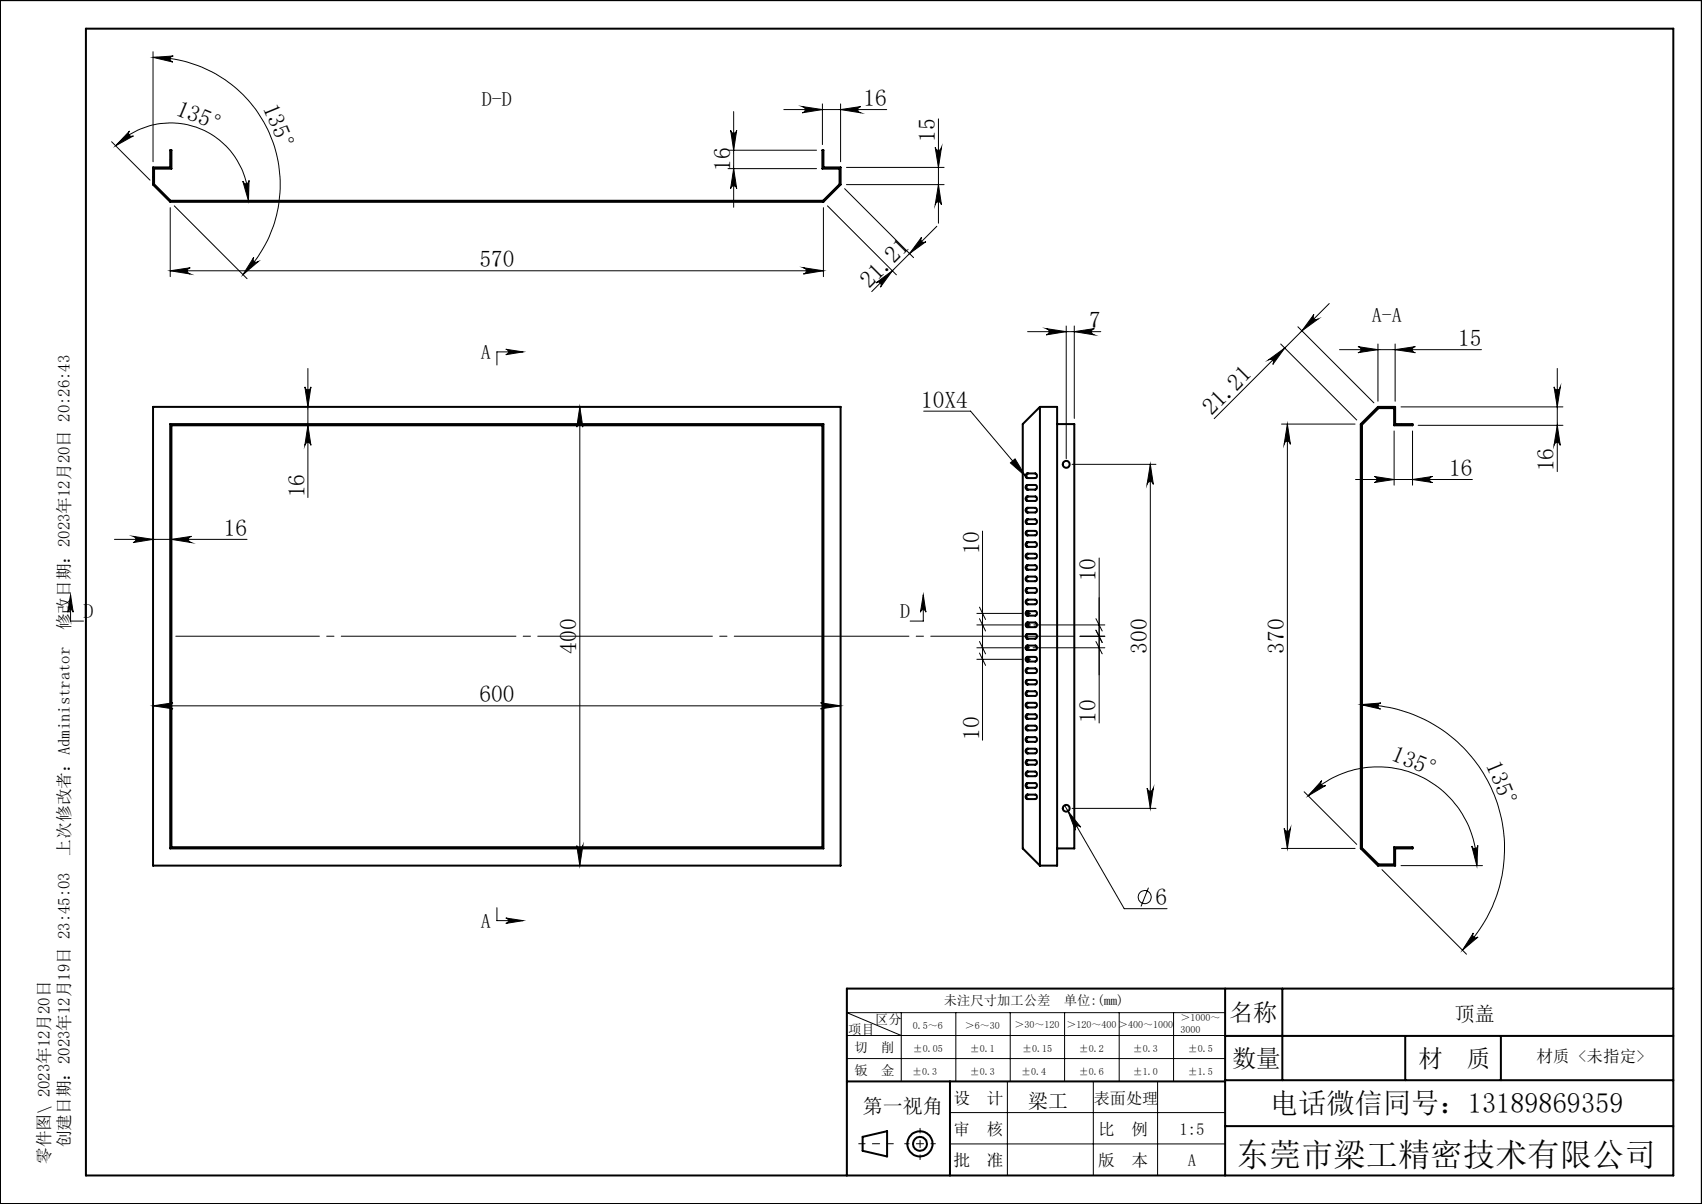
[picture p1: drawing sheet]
<svg xmlns="http://www.w3.org/2000/svg" width="297mm" height="210mm" viewBox="0 0 297 210" stroke-linecap="round" stroke-linejoin="round" font-family="sans-serif">
<g fill="none" stroke="#000" stroke-width=".17">
<path d="M26.7 9v19.2M26.7 10l3.5-.2a.53 .53 0 0 0-.5 .5 .53 .53 0 0 0 .5 .5zM26.7 10a22.2 22.2 0 0 1 20.5 13.7 22.2 22.2 0 0 1-4.8 24.2M128 19.5v16.7M136.8 19.1h17.9M140 18.6l3.5 .5-3.5 .6a.55 .55 0 0 0 .5-.6 .55 .55 0 0 0-.5-.5zM143.5 18.1v7.1M146.7 18.1v10.1M146.7 19.1l3.5-.5a.55 .55 0 0 0-.5 .5 .55 .55 0 0 0 .5 .6zM19.5 24.7l6.7 6.7M20.2 25.4a13.6 13.6 0 0 1 14.8-2.9 13.6 13.6 0 0 1 8.4 12.5M22.6 22.9a.54 .54 0 0 0 0 .7 .54 .54 0 0 0 .7 .1l-3.1 1.7z"/>
<path d="M26.9 30.6l-.2 .2M28.3 29.2l-.2 .2M28.4 33.6l-.1 .2M29.7 36.2v12.1M29.9 27.6l-.2 .2M30.4 35.9l12.7 12.7M31.5 35l-.2 .2M36 35l-.2 .2M40.5 35l-.2 .2M42.4 31.6a.55 .55 0 0 0 .6 .5 .55 .55 0 0 0 .5-.6l-.1 3.5zM45 35l-.2 .2M49.5 35l-.2 .2"/>
<path d="M54 35l-.2 .2M58.5 35l-.3 .2M62.9 35l-.2 .2M67.4 35l-.2 .2M71.9 35l-.2 .2M76.4 35l-.2 .2M80.9 35l-.2 .2M85.4 35l-.2 .2M89.9 35l-.2 .2M94.4 35l-.2 .2M98.8 35l-.1 .2M103.4 35l-.2 .2"/>
<path d="M107.8 35l-.2 .2M112.3 35l-.2 .2M116.8 35l-.2 .2M121.3 35l-.2 .2M125.8 35l-.2 .2M127 26.2h15.5M127 29.4h15.5M127.5 22.7a.53 .53 0 0 0 .5 .5 .53 .53 0 0 0 .6-.5l-.6 3.5zM128 29.4l.6 3.5a.53 .53 0 0 0-.6-.5 .53 .53 0 0 0-.5 .5zM130.3 35l-.2 .2M134.8 35l-.2 .2M139.3 35l-.2 .2"/>
<path d="M143.6 26.2l-.1 .1M143.7 36.2v12.1M144.4 35.9l12 12M145.1 29.2l-.2 .2M146.7 32.1l-3.2 3.1M147.4 32.9l12 12M147.7 32.2h17M147.7 29.2h17M163.2 25.7a.55 .55 0 0 0 .5 .5 .55 .55 0 0 0 .6-.5l-.5 3.5zM163.5 39.5l-11.4 11.4M163.8 32.2l.5 3.5a.55 .55 0 0 0-.6-.5 .55 .55 0 0 0-.5 .5zM163.8 20.7v18.2"/>
<path d="M29.7 47.2h114M29.7 47.2l3.5-.5a.55 .55 0 0 0-.5 .5 .55 .55 0 0 0 .5 .6zM44.3 44.9a.54 .54 0 0 0 0 .7 .54 .54 0 0 0 .8 0l-2.7 2.3zM140.2 46.7l3.5 .5-3.5 .6a.55 .55 0 0 0 .5-.6 .55 .55 0 0 0-.5-.5zM152.9 49.3l2.8-2.1-2.1 2.9a.54 .54 0 0 0 0-.8 .54 .54 0 0 0-.7 0zM160.8 41.4a.54 .54 0 0 0 0 .7 .54 .54 0 0 0 .8 0l-2.9 2.1zM179.3 57.8h12.8M182.6 57.3l3.5 .5-3.5 .6a.55 .55 0 0 0 .5-.5 .55 .55 0 0 0-.5-.6zM186.1 56.9v23.1M187.5 57.8l3.5-.5a.55 .55 0 0 0-.5 .6 .55 .55 0 0 0 .5 .5zM187.5 56.9v16.1M223.5 60l13.2 13.3"/>
<path d="M226.5 57l13.2 13.3M229.3 54.8a.55 .55 0 0 0 0 .8 .55 .55 0 0 0 .7 0l-2.8 2.1zM232 52.9l-20.1 20.1M240.5 60v10M243.5 60v10M53.2 67.5a.53 .53 0 0 0 .5 .5 .53 .53 0 0 0 .6-.5l-.6 3.5zM53.7 74.2l.6 3.5a.53 .53 0 0 0-.6-.5 .53 .53 0 0 0-.5 .5zM53.7 64.3v22.5M88.3 60.9l3 .5-3 .5a.48 .48 0 0 0 .4-.5 .48 .48 0 0 0-.4-.5zM91.3 61.4h-4.6v2.3M101.2 71l.5 3.5a.53 .53 0 0 0-.5-.5 .53 .53 0 0 0-.6 .5zM101.2 71v80"/>
<path d="M161.2 71.7h8.2l9.6 11.4M221.3 62.8l2.9-2.1-2.1 2.9a.55 .55 0 0 0 0-.8 .55 .55 0 0 0-.8 0zM223.6 74h12.9M224.6 74l.6 3.5a.55 .55 0 0 0-.6-.5 .55 .55 0 0 0-.5 .5zM224.6 74v74M233.8 61h24.7M237 60.5l3.5 .5-3.5 .5a.53 .53 0 0 0 .5-.5 .53 .53 0 0 0-.5-.5zM237.7 76.4l-.2 .2M243.1 71l-.2 .2M243.3 75.2v9.4M243.5 61l3.5-.5a.53 .53 0 0 0-.6 .5 .53 .53 0 0 0 .6 .5zM244.5 71h28.2"/>
<path d="M244.5 74l-.2 .2M246.5 75.2v9.4M247.5 74.2h25.2M271.2 67.5a.55 .55 0 0 0 .5 .5 .55 .55 0 0 0 .6-.5l-.6 3.5zM271.7 64.3v18M271.7 74.2l.6 3.5a.55 .55 0 0 0-.6-.5 .55 .55 0 0 0-.5 .5zM20 94.1h23.1M23.2 93.5l3.5 .6-3.5 .5a.55 .55 0 0 0 .5-.5 .55 .55 0 0 0-.5-.6zM29.9 94.1l3.5-.6a.55 .55 0 0 0-.5 .6 .55 .55 0 0 0 .5 .5zM171.4 92.6v36.5M176.3 80.7l.8-.7 1.9 3.1zM187.1 81h14.6"/>
<path d="M191.8 97.3v28.8M200.7 81v60M200.7 81l.6 3.5a.55 .55 0 0 0-.6-.5 .55 .55 0 0 0-.5 .5zM236.5 83.6h20.4M237.7 80.8l-.2 .3M237.7 85.4l-.2 .1M237.7 89.8l-.2 .3M237.7 94.3l-.2 .2M237.7 98.8l-.2 .2M239.8 83.1l3.5 .5-3.5 .6a.53 .53 0 0 0 .5-.6 .53 .53 0 0 0-.5-.5zM246.5 83.6l3.5-.5a.53 .53 0 0 0-.6 .5 .53 .53 0 0 0 .6 .6zM12.3 103.8l.5 3a.48 .48 0 0 0-.5-.5 .48 .48 0 0 0-.5 .5z"/>
<path d="M12.3 103.8v4.5h2.3M161.1 103.8l.5 3a.48 .48 0 0 0-.5-.5 .48 .48 0 0 0-.5 .5zM161.1 103.8v4.5h-2.3M170.5 115h7.9M170.5 113h7.8M170.5 109h7.9M170.5 107h7.9M170.9 107.9l1.1 2.2M170.9 105.9l1.1 2.1M170.9 113.9l1.1 2.2M170.9 111.9l1.1 2.1M178.8 113h.9"/>
<path d="M178.9 115h1M178.9 112.6l.7 .7M178.9 109h1M178.9 107h1M179 114.6l.7 .7M179 108.6l.7 .8M179 106.6l.7 .7M179.2 112.5v1M179.4 106.5v1M179.4 108.5v1M179.4 114.5v1M179.6 112.6l-.7 .7"/>
<path d="M179.7 114.6l-.7 .7M179.7 108.6l-.7 .8M179.7 106.6l-.7 .7M180.3 113h12.5M180.4 109h12.4M191.2 107.9l1.1 2.2M191.2 111.9l1.1 2.1M191.2 109.9l1.1 2.2M192.8 111h-4.3M237.7 103.3l-.2 .2M237.7 107.8l-.2 .2M237.7 112.3l-.2 .2"/>
<path d="M237.7 116.8l-.2 .2M26.7 123.1h120M26.7 123.1l3.5-.5a.53 .53 0 0 0-.5 .5 .53 .53 0 0 0 .5 .5zM143.2 122.6l3.5 .5-3.5 .5a.53 .53 0 0 0 .5-.5 .53 .53 0 0 0-.5-.5zM200.2 137.5a.55 .55 0 0 0 .5 .5 .55 .55 0 0 0 .6-.5l-.6 3.5zM227.6 138.1l9.1 9.2M228.3 138.8a17.2 17.2 0 0 1 18.8-3.7 17.2 17.2 0 0 1 10.6 15.9M230.6 136.2a.54 .54 0 0 0 0 .7 .54 .54 0 0 0 .7 .1l-3 1.8zM237.5 122.9l3.5-.3a.53 .53 0 0 0-.6 .5 .53 .53 0 0 0 .5 .6zM237.5 122.9a25.1 25.1 0 0 1 23.1 15.5 25.1 25.1 0 0 1-5.4 27.3M237.7 121.3l-.2 .2M237.7 125.8l-.2 .2"/>
<path d="M237.7 130.3l-.2 .1M237.7 134.8l-.2 .1M237.7 139.2l-.2 .2M86.7 158.3v2.3h4.6M100.6 147.5a.53 .53 0 0 0 .6 .5 .53 .53 0 0 0 .5-.5l-.5 3.5zM185.8 140.5l10.4 18h7.5M186.4 141.5l2.2 2.8a.55 .55 0 0 0-.7-.2 .55 .55 0 0 0-.3 .7zM187.1 141h14.6M200.4 154.8l-1.3 3.3M223.6 148h12.9M224.1 144.5a.55 .55 0 0 0 .5 .5 .55 .55 0 0 0 .6-.5l-.6 3.5zM237.7 143.7l-.2 .2"/>
<path d="M237.8 148.1l-.1 .1M240.1 150.3l-.2 .2M241.2 151.7l14.7 14.7M244.5 151h14.2M256.8 147.6a.53 .53 0 0 0 .6 .4 .53 .53 0 0 0 .5-.5l-.2 3.5zM88.3 160.1l3 .5-3 .5a.48 .48 0 0 0 .4-.5 .48 .48 0 0 0-.4-.5zM157.3 176.6v12M166.8 176.6v12M176.3 176.6v12M185.8 176.6v12M195.3 176.6v12M204.8 176.6v12"/>
<path d="M213.8 176.6h-66l9.5 4M257.1 162.7a.54 .54 0 0 0 .1 .8 .54 .54 0 0 0 .7-.1l-2.7 2.3zM147.8 184.6h66M147.8 180.6h66M165.8 194.1h48M165.8 199.5h48M175.8 188.6v16.4M190.8 188.6v16.4M202 188.6v16.4"/>
<circle cx="199.8" cy="156.5" r="1.15"/>
</g>
<g fill="none" stroke="#000" stroke-width=".35">
<path d="M0 0h297v210h-297zM15 5h277v200h-277zM26.7 29.2h3v-3h.2v3.2h-3v2.7l2.9 2.9h113.8l2.9-2.9v-2.7h-3v-3.2h.2v3h3v3l-3 3h-114l-3-3zM26.7 71h120v80h-120zM29.7 74h114v74h-114zM29.9 74.2h113.6v73.6h-113.6zM181.5 71h3v80h-3M181.5 71l-3 3v74l3 3M181.5 71v80M184.5 74h3v74h-3M237.5 74l3-3h3v3h3v.2h-3.2v-3h-2.7l-2.9 2.9v73.8l2.9 2.9h2.7v-3h3.2v.2h-3v3h-3l-3-3zM179.1 98.7l.1-.1h1.5a.41 .41 0 0 1 .2 .4 .41 .41 0 0 1-.2 .4h-1.6l-.1-.4z"/>
<path d="M179.1 92.7l.1-.1h1.5a.41 .41 0 0 1 .2 .4 .41 .41 0 0 1-.2 .4h-1.6l-.1-.4zM179.1 96.6h1.6a.43 .43 0 0 1 .2 .4 .43 .43 0 0 1-.2 .4h-1.6l-.1-.4zM179.1 94.6h1.6a.43 .43 0 0 1 .2 .4 .43 .43 0 0 1-.2 .4l-1.6-.1-.1-.3zM179.1 82.6h1.6a.43 .43 0 0 1 .2 .4 .43 .43 0 0 1-.2 .4h-1.6l-.1-.4zM179.1 84.6h1.6a.43 .43 0 0 1 .2 .4 .43 .43 0 0 1-.2 .4h-1.6l-.1-.4zM179.1 86.6h1.6a.41 .41 0 0 1 .2 .4 .41 .41 0 0 1-.2 .4l-1.6-.1-.1-.3zM179.1 88.6h1.6a.43 .43 0 0 1 .2 .4 .43 .43 0 0 1-.2 .4h-1.6l-.1-.4zM179.1 90.6h1.6a.43 .43 0 0 1 .2 .4 .43 .43 0 0 1-.2 .4h-1.6l-.1-.4zM179.4 82.6a.43 .43 0 0 0-.3 .4 .43 .43 0 0 0 .3 .4M179.4 92.6a.41 .41 0 0 0-.3 .4 .41 .41 0 0 0 .3 .4M179.4 86.6a.41 .41 0 0 0-.3 .4 .41 .41 0 0 0 .3 .4M179.4 94.6a.43 .43 0 0 0-.3 .4 .43 .43 0 0 0 .3 .4"/>
<path d="M179.4 84.6a.43 .43 0 0 0-.3 .4 .43 .43 0 0 0 .3 .4M179.4 96.6a.43 .43 0 0 0-.3 .4 .43 .43 0 0 0 .3 .4M179.4 90.6a.43 .43 0 0 0-.3 .4 .43 .43 0 0 0 .3 .4M179.4 88.6a.43 .43 0 0 0-.3 .4 .43 .43 0 0 0 .3 .4M179.4 98.6a.41 .41 0 0 0-.3 .4 .41 .41 0 0 0 .3 .4M179.1 118.7l.1-.1h1.5a.41 .41 0 0 1 .2 .4 .41 .41 0 0 1-.2 .4h-1.6l-.1-.4zM179.1 114.6h1.6a.43 .43 0 0 1 .2 .4 .43 .43 0 0 1-.2 .4l-1.6-.1-.1-.3zM179.1 108.6h1.6a.43 .43 0 0 1 .2 .4 .43 .43 0 0 1-.2 .4h-1.6l-.1-.4zM179.1 106.6h1.6a.41 .41 0 0 1 .2 .4 .41 .41 0 0 1-.2 .4l-1.6-.1-.1-.3zM179.1 104.6h1.6a.43 .43 0 0 1 .2 .4 .43 .43 0 0 1-.2 .4h-1.6l-.1-.4zM179.1 102.6h1.6a.43 .43 0 0 1 .2 .4 .43 .43 0 0 1-.2 .4h-1.6l-.1-.4zM179.1 100.6h1.6a.43 .43 0 0 1 .2 .4 .43 .43 0 0 1-.2 .4l-1.6-.1-.1-.3z"/>
<path d="M179.1 112.6h1.6a.41 .41 0 0 1 .2 .4 .41 .41 0 0 1-.2 .4l-1.6-.1-.1-.3zM179.1 116.6h1.6a.43 .43 0 0 1 .2 .4 .43 .43 0 0 1-.2 .4h-1.6l-.1-.4zM179.1 110.6h1.6a.43 .43 0 0 1 .2 .4 .43 .43 0 0 1-.2 .4h-1.6l-.1-.4zM179.4 106.6a.41 .41 0 0 0-.3 .4 .41 .41 0 0 0 .3 .4M179.4 112.6a.41 .41 0 0 0-.3 .4 .41 .41 0 0 0 .3 .4M179.4 116.6a.43 .43 0 0 0-.3 .4 .43 .43 0 0 0 .3 .4M179.4 100.6a.43 .43 0 0 0-.3 .4 .43 .43 0 0 0 .3 .4M179.4 118.6a.41 .41 0 0 0-.3 .4 .41 .41 0 0 0 .3 .4M179.4 110.6a.43 .43 0 0 0-.3 .4 .43 .43 0 0 0 .3 .4M179.4 104.6a.43 .43 0 0 0-.3 .4 .43 .43 0 0 0 .3 .4M179.4 114.6a.43 .43 0 0 0-.3 .4 .43 .43 0 0 0 .3 .4M179.4 102.6a.43 .43 0 0 0-.3 .4 .43 .43 0 0 0 .3 .4"/>
<path d="M179.4 108.6a.43 .43 0 0 0-.3 .4 .43 .43 0 0 0 .3 .4M179.1 128.7l.1-.1h1.5a.43 .43 0 0 1 .2 .4 .43 .43 0 0 1-.2 .4h-1.6l-.1-.4zM179.1 122.6h1.6a.43 .43 0 0 1 .2 .4 .43 .43 0 0 1-.2 .4h-1.6l-.1-.4zM179.1 120.6h1.6a.43 .43 0 0 1 .2 .4 .43 .43 0 0 1-.2 .4l-1.6-.1-.1-.3zM179.1 126.6h1.6a.43 .43 0 0 1 .2 .4 .43 .43 0 0 1-.2 .4l-1.6-.1-.1-.3zM179.1 124.6h1.6a.41 .41 0 0 1 .2 .4 .41 .41 0 0 1-.2 .4h-1.6l-.1-.4zM179.1 136.6h1.6a.43 .43 0 0 1 .2 .4 .43 .43 0 0 1-.2 .4h-1.6l-.1-.4zM179.1 138.6h1.6a.41 .41 0 0 1 .2 .4 .41 .41 0 0 1-.2 .4l-1.6-.1-.1-.3zM179.1 130.6h1.6a.43 .43 0 0 1 .2 .4 .43 .43 0 0 1-.2 .4h-1.6l-.1-.4zM179.1 134.6h1.6a.43 .43 0 0 1 .2 .4 .43 .43 0 0 1-.2 .4h-1.6l-.1-.4zM179.1 132.6h1.6a.41 .41 0 0 1 .2 .4 .41 .41 0 0 1-.2 .4l-1.6-.1-.1-.3zM179.4 130.6a.43 .43 0 0 0-.3 .4 .43 .43 0 0 0 .3 .4"/>
<path d="M179.4 136.6a.43 .43 0 0 0-.3 .4 .43 .43 0 0 0 .3 .4M179.4 138.6a.41 .41 0 0 0-.3 .4 .41 .41 0 0 0 .3 .4M179.4 122.6a.43 .43 0 0 0-.3 .4 .43 .43 0 0 0 .3 .4M179.4 126.6a.43 .43 0 0 0-.3 .4 .43 .43 0 0 0 .3 .4M179.4 128.6a.43 .43 0 0 0-.3 .4 .43 .43 0 0 0 .3 .4M179.4 120.6a.43 .43 0 0 0-.3 .4 .43 .43 0 0 0 .3 .4M179.4 124.6a.41 .41 0 0 0-.3 .4 .41 .41 0 0 0 .3 .4M179.4 132.6a.41 .41 0 0 0-.3 .4 .41 .41 0 0 0 .3 .4M179.4 134.6a.43 .43 0 0 0-.3 .4 .43 .43 0 0 0 .3 .4M213.8 172.4v32.6M223.8 172.4v16M292 172.4h-144.2v32.6"/>
<path d="M147.8 188.6h66M150.5 198.3l4.3-1v4.4l-4.3-1zM165.8 188.6v16.4M213.8 196.4h78.2M213.8 180.7h78.2M213.8 188.4h78.2M245.2 180.7v7.7M261.9 180.7v7.7"/>
<circle cx="186.1" cy="81" r=".61"/>
<circle cx="186.1" cy="141" r=".6"/>
<circle cx="160.5" cy="199.5" r="1.2"/>
<circle cx="160.5" cy="199.5" r="2.2"/>
</g>
<path d="M149.8 199.5h6.1" fill="none" stroke="#000" stroke-width=".17" stroke-dasharray="30.5 1.3 1.3 1.3" stroke-dashoffset="29.4"/>
<path d="M163.2 199.5h-5.3M160.6 202.3v-5.5" fill="none" stroke="#000" stroke-width=".17" stroke-dasharray="30.5 1.3 1.3 1.3" stroke-dashoffset="29.7"/>
<path d="M187.5 111h-156.8" fill="none" stroke="#000" stroke-width=".17" stroke-dasharray="30.5 1.3 1.3 1.3" stroke-dashoffset="5.4"/>
<g fill="#000">
<path d="M176.3 80.7l.8-.7 1.9 3.1z"/>
<path d="M42.4 31.6a.55 .55 0 0 0 .6 .5 .55 .55 0 0 0 .5-.6l-.1 3.5zM22.6 22.9a.54 .54 0 0 0 0 .7 .54 .54 0 0 0 .7 .1l-3.1 1.7z"/>
<path d="M29.7 47.2l3.5-.5a.55 .55 0 0 0-.5 .5 .55 .55 0 0 0 .5 .6zM140.2 46.7l3.5 .5-3.5 .6a.55 .55 0 0 0 .5-.6 .55 .55 0 0 0-.5-.5z"/>
<path d="M44.3 44.9a.54 .54 0 0 0 0 .7 .54 .54 0 0 0 .8 0l-2.7 2.3zM26.7 10l3.5-.2a.53 .53 0 0 0-.5 .5 .53 .53 0 0 0 .5 .5z"/>
<path d="M160.8 41.4a.54 .54 0 0 0 0 .7 .54 .54 0 0 0 .8 0l-2.9 2.1zM152.9 49.3l2.8-2.1-2.1 2.9a.54 .54 0 0 0 0-.8 .54 .54 0 0 0-.7 0z"/>
<path d="M229.3 54.8a.55 .55 0 0 0 0 .8 .55 .55 0 0 0 .7 0l-2.8 2.1zM221.3 62.8l2.9-2.1-2.1 2.9a.55 .55 0 0 0 0-.8 .55 .55 0 0 0-.8 0z"/>
<path d="M88.3 60.9l3 .5-3 .5a.48 .48 0 0 0 .4-.5 .48 .48 0 0 0-.4-.5zM88.3 160.1l3 .5-3 .5a.48 .48 0 0 0 .4-.5 .48 .48 0 0 0-.4-.5z"/>
<path d="M271.2 67.5a.55 .55 0 0 0 .5 .5 .55 .55 0 0 0 .6-.5l-.6 3.5zM271.7 74.2l.6 3.5a.55 .55 0 0 0-.6-.5 .55 .55 0 0 0-.5 .5zM127.5 22.7a.53 .53 0 0 0 .5 .5 .53 .53 0 0 0 .6-.5l-.6 3.5zM128 29.4l.6 3.5a.53 .53 0 0 0-.6-.5 .53 .53 0 0 0-.5 .5zM200.7 81l.6 3.5a.55 .55 0 0 0-.6-.5 .55 .55 0 0 0-.5 .5zM200.2 137.5a.55 .55 0 0 0 .5 .5 .55 .55 0 0 0 .6-.5l-.6 3.5z"/>
<path d="M29.9 94.1l3.5-.6a.55 .55 0 0 0-.5 .6 .55 .55 0 0 0 .5 .5zM23.2 93.5l3.5 .6-3.5 .5a.55 .55 0 0 0 .5-.5 .55 .55 0 0 0-.5-.6zM246.5 83.6l3.5-.5a.53 .53 0 0 0-.6 .5 .53 .53 0 0 0 .6 .6zM239.8 83.1l3.5 .5-3.5 .6a.53 .53 0 0 0 .5-.6 .53 .53 0 0 0-.5-.5z"/>
<path d="M161.1 103.8l.5 3a.48 .48 0 0 0-.5-.5 .48 .48 0 0 0-.5 .5zM12.3 103.8l.5 3a.48 .48 0 0 0-.5-.5 .48 .48 0 0 0-.5 .5z"/>
<path d="M26.7 123.1l3.5-.5a.53 .53 0 0 0-.5 .5 .53 .53 0 0 0 .5 .5zM143.2 122.6l3.5 .5-3.5 .5a.53 .53 0 0 0 .5-.5 .53 .53 0 0 0-.5-.5zM237 60.5l3.5 .5-3.5 .5a.53 .53 0 0 0 .5-.5 .53 .53 0 0 0-.5-.5zM243.5 61l3.5-.5a.53 .53 0 0 0-.6 .5 .53 .53 0 0 0 .6 .5zM140 18.6l3.5 .5-3.5 .6a.55 .55 0 0 0 .5-.6 .55 .55 0 0 0-.5-.5zM146.7 19.1l3.5-.5a.55 .55 0 0 0-.5 .5 .55 .55 0 0 0 .5 .6zM186.4 141.5l1.2 3.3a.55 .55 0 0 1 .3-.7 .55 .55 0 0 1 .7 .2zM182.6 57.3l3.5 .5-3.5 .6a.55 .55 0 0 0 .5-.5 .55 .55 0 0 0-.5-.6zM187.5 57.8l3.5-.5a.55 .55 0 0 0-.5 .6 .55 .55 0 0 0 .5 .5z"/>
<path d="M100.6 147.5a.53 .53 0 0 0 .6 .5 .53 .53 0 0 0 .5-.5l-.5 3.5zM101.2 71l.5 3.5a.53 .53 0 0 0-.5-.5 .53 .53 0 0 0-.6 .5zM53.7 74.2l.6 3.5a.53 .53 0 0 0-.6-.5 .53 .53 0 0 0-.5 .5zM53.2 67.5a.53 .53 0 0 0 .5 .5 .53 .53 0 0 0 .6-.5l-.6 3.5zM224.1 144.5a.55 .55 0 0 0 .5 .5 .55 .55 0 0 0 .6-.5l-.6 3.5zM224.6 74l.6 3.5a.55 .55 0 0 0-.6-.5 .55 .55 0 0 0-.5 .5zM163.8 32.2l.5 3.5a.55 .55 0 0 0-.6-.5 .55 .55 0 0 0-.5 .5zM163.2 25.7a.55 .55 0 0 0 .5 .5 .55 .55 0 0 0 .6-.5l-.5 3.5z"/>
<path d="M256.8 147.6a.53 .53 0 0 0 .6 .4 .53 .53 0 0 0 .5-.5l-.2 3.5zM230.6 136.2a.54 .54 0 0 0 0 .7 .54 .54 0 0 0 .7 .1l-3 1.8z"/>
<path d="M257.1 162.7a.54 .54 0 0 0 .1 .8 .54 .54 0 0 0 .7-.1l-2.7 2.3zM237.5 122.9l3.5-.3a.53 .53 0 0 0-.6 .5 .53 .53 0 0 0 .5 .6z"/>
</g>
<text font-size="5.6" x="215.8" y="203.4">东莞市梁工精密技术有限公司</text>
<text font-size="4.9" x="221.6" y="194.1">电话微信同号：13189869359</text>
<g font-size="4.2">
<text x="214.5" y="178.1">名称</text>
<text x="215" y="186.1">数量</text>
<text x="247.5" y="186.1">材</text>
<text x="256" y="186.1">质</text>
</g>
<g font-size="4.1">
<text x="30.5" y="20" transform="rotate(22 30.5 20)">135°</text>
<text x="45.8" y="18.8" transform="rotate(68 45.8 18.8)">135°</text>
<text x="150.7" y="18.5">16</text>
<text x="127.5" y="29.8" transform="rotate(-90 127.5 29.8)">16</text>
<text x="163.2" y="24.8" transform="rotate(-90 163.2 24.8)">15</text>
<text x="83.7" y="46.7">570</text>
<text x="151.7" y="50.4" transform="rotate(-45 151.7 50.4)">21.21</text>
<text x="190.1" y="57.3">7</text>
<text x="254.4" y="60.4">15</text>
<text x="160.7" y="71.1">10X4</text>
<text x="211.5" y="72.6" transform="rotate(-45 211.5 72.6)">21.21</text>
<text x="252.9" y="83">16</text>
<text x="271.2" y="82.2" transform="rotate(-90 271.2 82.2)">16</text>
<text x="53.2" y="86.8" transform="rotate(-90 53.2 86.8)">16</text>
<text x="39" y="93.5">16</text>
<text x="170.9" y="96.7" transform="rotate(-90 170.9 96.7)">10</text>
<text x="191.2" y="101.4" transform="rotate(-90 191.2 101.4)">10</text>
<text x="100.6" y="114" transform="rotate(-90 100.6 114)">400</text>
<text x="200.2" y="114" transform="rotate(-90 200.2 114)">300</text>
<text x="224.1" y="114" transform="rotate(-90 224.1 114)">370</text>
<text x="83.7" y="122.5">600</text>
<text x="170.9" y="129.1" transform="rotate(-90 170.9 129.1)">10</text>
<text x="191.2" y="126.1" transform="rotate(-90 191.2 126.1)">10</text>
<text x="242.6" y="132.6" transform="rotate(22 242.6 132.6)">135°</text>
<text x="259.2" y="133.4" transform="rotate(68 259.2 133.4)">135°</text>
<text x="201.7" y="157.9">6</text>
</g>
<g font-size="3.5">
<text x="84.1" y="18.5">D-D</text>
<text x="239.4" y="56.2">A-A</text>
<text x="83.9" y="62.6">A</text>
<text x="14.6" y="107.9">D</text>
<text x="157.1" y="107.9">D</text>
<text x="83.9" y="161.8">A</text>
<text x="253.9" y="178.2">顶盖</text>
<text x="150.5" y="194.1">第一视角</text>
<text x="179.4" y="193.2">梁工</text>
</g>
<g font-size="2.9">
<text x="12.2" y="109.9" transform="rotate(-90 12.2 109.9)">修改日期：2023年12月20日 20:26:43</text>
<text x="12.2" y="149.2" transform="rotate(-90 12.2 149.2)">上次修改者：Administrator</text>
<text x="268.1" y="185.3">材质 &lt;未指定&gt;</text>
<text x="166.4" y="192.5">设</text>
<text x="166.4" y="197.9">审</text>
<text x="172.2" y="192.5">计</text>
<text x="172.2" y="197.9">核</text>
<text x="191.6" y="197.9">比</text>
<text x="197.4" y="197.9">例</text>
<text x="205.8" y="197.9">1:5</text>
<text x="8.7" y="203" transform="rotate(-90 8.7 203)">零件图\ 2023年12月20日</text>
<text x="12.2" y="200.1" transform="rotate(-90 12.2 200.1)">创建日期：2023年12月19日 23:45:03</text>
<text x="166.4" y="203.4">批</text>
<text x="172.2" y="203.4">准</text>
<text x="191.6" y="203.4">版</text>
<text x="197.4" y="203.4">本</text>
<text x="207.3" y="203.4">A</text>
</g>
<text font-size="2.8" x="190.9" y="192.5">表面处理</text>
<g font-size="2.3">
<text x="152.7" y="178.6">区分</text>
<text x="164.7" y="175.3">未注尺寸加工公差</text>
<text x="185.6" y="175.3">单位:(mm)</text>
<text x="148" y="180.3">项目</text>
<text x="149.1" y="183.4">切</text>
<text x="153.8" y="183.4">削</text>
<text x="149.1" y="187.4">钣</text>
<text x="153.8" y="187.4">金</text>
</g>
<g font-size="1.7">
<text x="159.3" y="179.4">0.5～6</text>
<text x="168.4" y="179.4">＞6～30</text>
<text x="177" y="179.3">＞30～120</text>
<text x="186.1" y="179.3">＞120～400 ＞400～1000</text>
<text x="206" y="178.2">＞1000～</text>
<text x="159.3" y="183.4">±0.05</text>
<text x="169.3" y="183.4">±0.1</text>
<text x="178.4" y="183.4">±0.15</text>
<text x="188.3" y="183.4">±0.2</text>
<text x="197.7" y="183.4">±0.3</text>
<text x="206" y="180.2">3000</text>
<text x="207.3" y="183.4">±0.5</text>
<text x="159.2" y="187.4">±0.3</text>
<text x="169.3" y="187.4">±0.3</text>
<text x="178.2" y="187.4">±0.4</text>
<text x="188.3" y="187.4">±0.6</text>
<text x="197.7" y="187.4">±1.0</text>
<text x="207.3" y="187.4">±1.5</text>
</g>
</svg>
